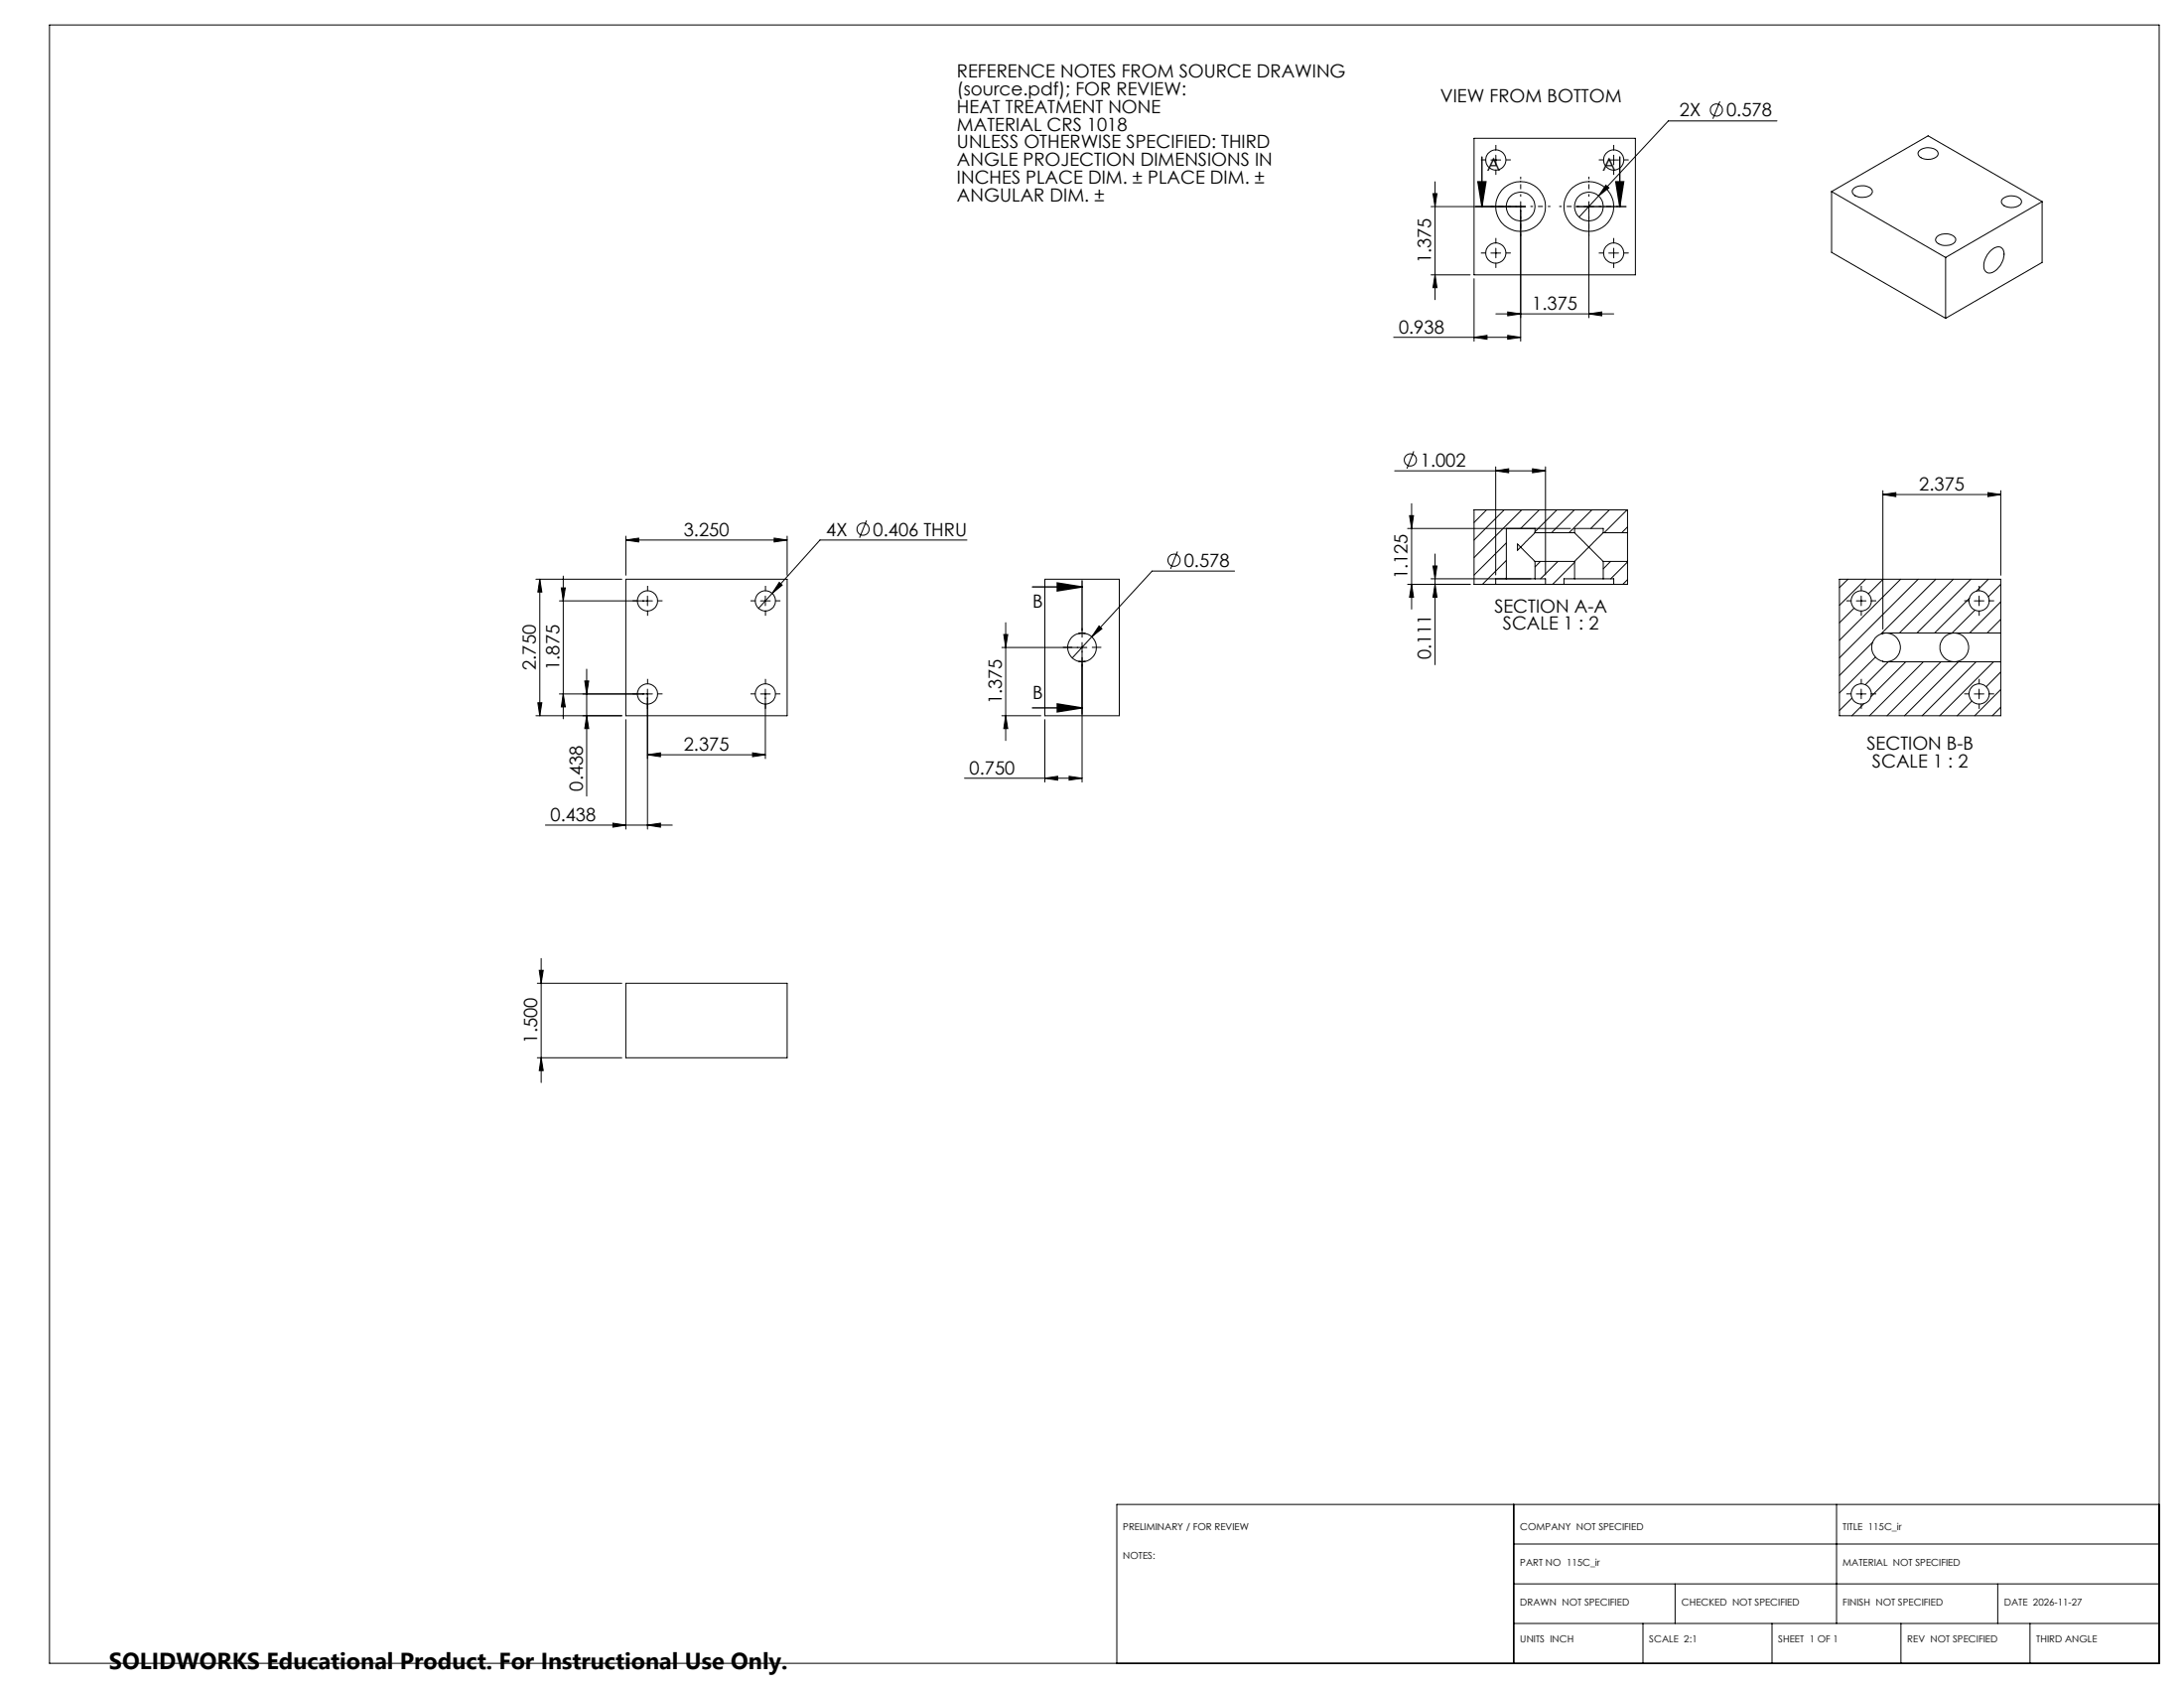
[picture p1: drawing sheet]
<svg xmlns="http://www.w3.org/2000/svg" width="559mm" height="432mm" viewBox="0 0 559 432" stroke-linecap="round" stroke-linejoin="round" font-family="sans-serif">
<g fill="none" stroke="#000" stroke-width=".25">
<path d="M12.7 6.4h539.7v419.1h-539.7zM377.2 35.4h41.2v34.9h-41.2zM382.7 39.7v2.5M412.9 39.7v2.5M440.1 25.9l-1.8 4.5M454.7 30.9h-27.8l-17.9 19.2M491 38.6a3.5 3.5 0 0 1 4.8 .3 1.48 1.48 0 0 1-1.6 1.8h-.6a2.23 2.23 0 0 1-2.9-1.6zM366.1 52.8h24.2M366.6 49.5h1.1l-.5 3.3zM367.2 46.5v30.2M381.5 40.9h2.5M389.1 51.6v35.7"/>
<path d="M405.3 52.8h2.5M406.5 51.6v29.7M409 50.1l-5 5.4M410.9 47.4l.8 .6-2.7 2.1zM411.6 40.9h2.5M468.6 49l29.2 16.9M468.6 49l24.7-14.3 29.2 16.9M468.6 49v15.6l29.2 16.8M474.3 48.2a3.5 3.5 0 0 1 4.7 .4 1.52 1.52 0 0 1-1.6 1.8 3.1 3.1 0 0 1-3.4-1.2v-.5zM512.3 50.9a3.5 3.5 0 0 1 4.8 .3 1.48 1.48 0 0 1-1.6 1.8l-.3 .1a2.61 2.61 0 0 1-3.1-1.5zM522.5 51.6l-24.7 14.3M522.5 51.6v15.5l-24.7 14.3"/>
<path d="M366.1 70.3h10.1M367.2 70.3l.5 3.3h-1.1zM377.2 71.3v16M381.5 64.7h2.5M382.7 63.5v2.5M385.8 79.8l3.3 .5-3.3 .5zM411.6 64.7h2.5M412.9 63.5v2.5M495.5 60.6a3.4 3.4 0 0 1 4.9 .5 1.76 1.76 0 0 1-2 1.7 2.67 2.67 0 0 1-3.2-1.5zM497.8 65.9v15.5M509.4 64.1a1.99 1.99 0 0 1 3-.4 4.8 4.8 0 0 1-2 5.6 1.68 1.68 0 0 1-2.1 .4 1.68 1.68 0 0 1-.7-2l.2-1.1a6 6 0 0 1 1.6-2.5zM356.6 86.3h32.5"/>
<path d="M377.2 86.3l3.3-.5v1zM382.7 80.3h30.2M385.8 85.8l3.3 .5-3.3 .5zM406.5 80.3l3.3-.5v1zM361.7 115.4l-1.7 4.5M382.7 119.4v27.7M392.1 119.9l3.3 .5-3.3 .5zM395.4 119.4v27.7M160.1 138.1l3.3-.4v.9zM160.1 137.2v9.9M160.1 138.1h41.3M198.1 137.7l3.3 .4-3.3 .5z"/>
<path d="M201.4 137.2v9.9M221.7 133.1l-1.8 4.5M247.4 138.1h-37.6l-12.2 13.7M356.8 120.4h38.6M360.2 135.2h41.6M360.6 131.9h1.1l-.5 3.3zM361.2 128.8v27M380.4 130.4l-3.2 3.3M382.7 120.4l3.3-.5v1zM384.9 130.4l-7.7 7.7M385.4 135.2v12.9h7.3M385.4 138.9l-8.2 8.2"/>
<path d="M388.3 139.2l.8 .7-.8 .9zM389.1 139.9l3.6 3.7M389.4 130.4l-12.2 12.2M392.7 136.3l-3.6 3.6M392.7 136.3h10.2M392.7 135.2v1.1M393.8 130.4l-4.7 4.8M398.4 130.4l-5.7 5.6M402.8 130.4l-5.8 5.9M402.9 136.3l3.6 3.6M402.9 136.3v-1.1h7.3v1.1M406.5 139.9l-3.6 3.7"/>
<path d="M406.5 139.9l3.7 3.7M407.3 130.4l-5.8 5.9M410.2 136.3l-3.7 3.6M410.2 136.3h6.2M411.8 130.4l-4.8 4.8M416.3 130.4l-5.8 5.9M416.4 136.3v7.3M416.4 136.3v-5.9h-39.2v19.1h5.5M416.4 134.8l-1.5 1.5M481.8 126.5l3.3-.5v1zM481.8 125.5v35.4M481.8 126.5h30.1"/>
<path d="M508.6 126l3.3 .5-3.3 .5zM511.9 125.5v21.6M137.1 148.2h22M138.1 148.2l.5 3.2h-1zM138.1 148.2v34.9M143.1 153.7h23.8M143.6 150.4h1l-.5 3.3zM144.1 147.4v36.5M160.1 148.2h41.3v34.9h-41.3zM165.7 152.5v2.4M194.6 153.7h2.5M195.8 152.5v2.4"/>
<path d="M197.6 151.8l-3.5 3.8M199.4 149l.7 .7-2.5 2.1zM257.3 159.3v30.1M267.3 148.2h19.1v34.9h-19.1zM301.3 141.1l-1.8 4.4M315.9 146.1h-21.1l-15.5 16.8M360.2 149.5h16M361.2 149.5l.5 3.3h-1.1zM366.1 148.1h25.6M366.6 144.8h1.1l-.5 3.3zM367.2 149.5l.5 3.3h-1.1zM367.2 141.7v28.3"/>
<path d="M382.7 149.5h12.7M382.7 148.1v1.4M385.4 143.4l-6.1 6.1M385.4 147.8l-.2 .3M392.7 143.6v4.5M392.7 148.1h2.7v1.4M392.7 143.6h10.2M394.1 143.6l-1.4 1.4M395.4 149.5h4.8M398.6 143.6l-4.4 4.5M400.2 149.5h12.7M402.9 148.1h7.3"/>
<path d="M402.9 143.9l-5.6 5.6M402.9 143.6v4.5M402.9 148.1h-2.7v1.4M410.2 143.6v4.5M410.2 148.1h2.7v1.4M410.2 143.6h6.2M412.1 143.6l-1.9 1.9M416.4 143.8l-4.3 4.3M416.4 148.3l-1.2 1.2M416.4 143.6v5.9h-3.5M472.8 148.2l-2.2 2.1M474.4 155.5l-3.8 3.8"/>
<path d="M475 153.7h2.4M476.2 152.5v2.4M477.3 148.2l-6.7 6.6M481.8 148.2l-3.8 3.7M486.3 148.2l-15.7 15.6M490.8 148.2l-20.2 20.1M495.3 148.2l-14 14M499.8 148.2l-13.8 13.7M503.9 153l-8.9 8.9M504.3 148.2l-13.8 13.7M505.1 153.7h2.5M505.3 156.1l-5.8 5.8"/>
<path d="M506.4 152.5v2.4M508.7 148.2l-3 3M511.9 149.5l-3.2 3.1M511.9 154l-8 7.9M511.9 158.4l-3.5 3.5M137.6 179.8h1l-.5 3.3zM143.1 177.5h23.8M144.1 177.5l.5 3.3h-1zM149.6 174.2h1l-.5 3.3zM150.1 171.2v32.5M165.7 176.3v35.8M194.6 177.5h2.5"/>
<path d="M195.8 176.3v17.8M256.3 165.6h21.8M256.8 162.3h1l-.5 3.3zM276 162h1.6M276 169.2h1.6M276.9 164.4v35.7M279.3 162.9l-4.9 5.4M281.2 160.1l.7 .7-2.6 2.1zM473.9 178.6l-3.3 3.2M475 177.5h2.4M476.2 176.3v2.5M479.1 164.3l-8.5 8.5"/>
<path d="M479.8 168.1l-9.2 9.2M481.8 162a3.7 3.7 0 0 0-2.9 3.6 3.7 3.7 0 0 0 2.9 3.6M481.8 162a3.7 3.7 0 0 1 4.4 3.6 3.7 3.7 0 0 1-4.4 3.6M481.8 169.2l30.1 .1M483.1 169.3l-5.8 5.9M487.6 169.3l-8.9 8.9M492.1 169.3l-13.8 13.8M496.6 169.3l-13.8 13.8M501.1 169.3l-13.8 13.8M504.5 179.3l-3.7 3.8M505.1 177.5h2.5M505.6 169.3l-13.8 13.8"/>
<path d="M506.4 176.3v2.5M510.1 169.3l-13.8 13.8M511.9 161.9v7.4M511.9 161.9v-13.7h-41.3v34.9h41.3v-13.8M511.9 171.9l-3.7 3.8M511.9 176.4l-6.7 6.7M511.9 161.9l-30.1 .1M137.1 183.1h22M150.1 183.1l.5 3.3h-1zM160.1 184.1v28M165.7 193.1l3.3-.5v1zM165.7 193.1h30.1"/>
<path d="M192.5 192.6l3.3 .5-3.3 .5zM246.8 199.1h30.1M256.3 183.1h10M257.3 183.1l.5 3.3h-1zM267.3 199.1l3.3-.5v1zM267.3 184.1v16M273.5 198.6l3.4 .5-3.4 .5zM476.9 180l-3.1 3.1M511.9 180.9l-2.1 2.2M139.6 211.1h32.4M156.8 210.6l3.3 .5-3.3 .5zM165.7 211.1l3.3-.5v1z"/>
<path d="M137.5 251.5h21.6M138 248.2h1l-.5 3.3zM138.5 245.2v31.7M160.1 251.5h41.3v19.1h-41.3zM137.5 270.6h21.6M138.5 270.6l.5 3.3h-1zM387.3 384.8v40.7M387.3 395h165.1M469.9 384.8v30.5M552.4 384.8h-266.6v40.7M387.3 415.3h165.1M387.3 405.2h165.1"/>
<path d="M420.4 415.3v10.2M428.6 405.2v10.1M453.4 415.3v10.2M486.4 415.3v10.2M511.1 405.2v10.1M519.4 415.3v10.2"/>
<circle cx="439.2" cy="28.1" r="1.55"/>
<circle cx="382.7" cy="40.9" r="2.58"/>
<circle cx="389.1" cy="52.8" r="6.4"/>
<circle cx="389.1" cy="52.8" r="3.7"/>
<circle cx="406.5" cy="52.8" r="6.4"/>
<circle cx="406.5" cy="52.8" r="3.7"/>
<circle cx="412.9" cy="40.9" r="2.58"/>
<circle cx="382.7" cy="64.7" r="2.58"/>
<circle cx="412.9" cy="64.7" r="2.58"/>
<circle cx="360.9" cy="117.6" r="1.55"/>
<circle cx="220.8" cy="135.4" r="1.56"/>
<circle cx="165.7" cy="153.7" r="2.58"/>
<circle cx="195.8" cy="153.7" r="2.58"/>
<circle cx="300.4" cy="143.3" r="1.56"/>
<circle cx="476.2" cy="153.7" r="2.58"/>
<circle cx="506.4" cy="153.7" r="2.58"/>
<circle cx="165.7" cy="177.5" r="2.58"/>
<circle cx="195.8" cy="177.5" r="2.58"/>
<circle cx="276.9" cy="165.6" r="3.7"/>
<circle cx="476.2" cy="177.5" r="2.58"/>
<circle cx="500" cy="165.6" r="3.7"/>
<circle cx="506.4" cy="177.5" r="2.58"/>
</g>
<path d="M377.6 52.8h12.7M378.1 46.5h2.1l-1 6.3zM379.2 40.1v12.7M403.3 52.8h12.7M413.4 46.5h2l-1 6.3zM414.4 40.1v12.7M264.2 150.1h12.7M270.5 149.1l6.4 1-6.4 1.1zM276.9 148.6v12.7M276.9 170v12.7M264.2 181.1h12.7M270.5 180.1l6.4 1-6.4 1z" fill="none" stroke="#000" stroke-width=".35"/>
<g fill="none" stroke="#000" stroke-width=".25" stroke-dasharray="15.2 1.3 1.3 1.3" stroke-linecap="butt">
<path d="M382.7 38.4v-1.3M412.9 38.4v-1.3M380.2 40.9h-1.3M382.7 43.4v1.3M385.2 40.9h1.4M410.4 40.9h-1.3M412.9 43.4v1.3M415.4 40.9h1.3M380.2 64.7h-1.3M382.7 62.2v-1.3M382.7 67.2v1.3M385.2 64.7h1.4"/>
<path d="M410.4 64.7h-1.3M412.9 62.2v-1.3M412.9 67.2v1.3M415.4 64.7h1.3M163.2 153.7h-1.3M165.7 151.2v-1.3M165.7 156.2v1.3M168.2 153.7h1.3M193.4 153.7h-1.4M195.9 151.2v-1.3M195.9 156.2v1.3M198.4 153.7h1.3"/>
<path d="M473.7 153.7h-1.3M476.2 151.2v-1.3M476.2 156.2v1.3M478.7 153.7h1.4M503.9 153.7h-1.3M506.4 151.2v-1.3M506.4 156.2v1.3M508.9 153.7h1.3M163.2 177.5h-1.3M165.7 175v-1.3M168.2 177.5h1.3M193.4 177.5h-1.4"/>
<path d="M195.9 175v-1.3M198.4 177.5h1.3M274.4 165.6h-2.4M276.9 163.1v-2.4M276.9 168.1v2.4M279.4 165.6h2.4M473.7 177.5h-1.3M476.2 175v-1.3M478.7 177.5h1.4M503.9 177.5h-1.3M506.4 175v-1.3M508.9 177.5h1.3"/>
<path d="M165.7 180v1.3M195.9 180v1.3M476.2 180v1.3M506.4 180v1.3"/>
</g>
<path d="M386.6 52.8h-5.1M389.1 50.3v-5.1M389.1 55.3v5.1M391.6 52.8h5.1M404 52.8h-5.1M406.5 50.3v-5.1M406.5 55.3v5.1M409 52.8h5.2" fill="none" stroke="#000" stroke-width=".25" stroke-dasharray="15.2 1.3 1.3 1.3" stroke-dashoffset="14.6" stroke-linecap="butt"/>
<g fill="#000">
<path d="M378.1 46.5h2.1l-1 6.3zM413.4 46.5h2l-1 6.3z"/>
<path d="M160.1 138.1l3.3-.4v.9zM198.1 137.7l3.3 .4-3.3 .5zM199.4 149l-1.8 2.8 2.5-2.1zM165.7 193.1l3.3-.5v1zM192.5 192.6l3.3 .5-3.3 .5zM281.2 160.1l-1.9 2.8 2.6-2.1zM410.9 47.4l-1.9 2.7 2.7-2.1zM385.8 79.8l3.3 .5-3.3 .5zM406.5 80.3l3.3-.5v1zM382.7 120.4l3.3-.5v1zM392.1 119.9l3.3 .5-3.3 .5z"/>
<path d="M508.6 126l3.3 .5-3.3 .5zM481.8 126.5l3.3-.5v1z"/>
<path d="M149.6 174.2h1l-.5 3.3zM150.1 183.1l.5 3.3h-1zM366.6 49.5h1.1l-.5 3.3zM367.2 70.3l.5 3.3h-1.1z"/>
<path d="M256.8 162.3h1l-.5 3.3zM257.3 183.1l.5 3.3h-1z"/>
<path d="M137.6 179.8h1l-.5 3.3zM138.1 148.2l.5 3.2h-1zM144.1 177.5l.5 3.3h-1zM143.6 150.4h1l-.5 3.3zM138.5 270.6l.5 3.3h-1zM138 248.2h1l-.5 3.3zM367.2 149.5l.5 3.3h-1.1zM366.6 144.8h1.1l-.5 3.3zM361.2 149.5l.5 3.3h-1.1zM360.6 131.9h1.1l-.5 3.3z"/>
<path d="M273.5 198.6l3.4 .5-3.4 .5zM267.3 199.1l3.3-.5v1z"/>
<path d="M270.5 180.1l6.4 1-6.4 1zM270.5 149.1l6.4 1-6.4 1.1z"/>
<path d="M165.7 211.1l3.3-.5v1zM156.8 210.6l3.3 .5-3.3 .5zM385.8 85.8l3.3 .5-3.3 .5zM377.2 86.3l3.3-.5v1z"/>
</g>
<text font-size="5.9" x="27.9" y="427">SOLIDWORKS Educational Product. For Instructional Use Only.</text>
<g font-size="4.7">
<text x="244.8" y="19.9">REFERENCE NOTES FROM SOURCE DRAWING</text>
<text x="244.8" y="24.4">(source.pdf); FOR REVIEW:</text>
<text x="244.8" y="28.9">HEAT TREATMENT NONE</text>
<text x="368.5" y="26.2">VIEW FROM BOTTOM</text>
<text x="429.7" y="29.8">2X</text>
<text x="441.7" y="29.8">0.578</text>
<text x="244.8" y="33.4">MATERIAL CRS 1018</text>
<text x="244.8" y="38">UNLESS OTHERWISE SPECIFIED: THIRD</text>
<text x="244.8" y="42.5">ANGLE PROJECTION DIMENSIONS IN</text>
<text x="244.8" y="47">INCHES PLACE DIM. ± PLACE DIM. ±</text>
<text x="380.4" y="43.6">A</text>
<text x="410" y="43.6">A</text>
<text x="244.8" y="51.5">ANGULAR DIM. ±</text>
<text x="366.2" y="67.4" transform="rotate(-90 366.2 67.4)">1.375</text>
<text x="392" y="79.3">1.375</text>
<text x="357.9" y="85.3">0.938</text>
<text x="363.4" y="119.3">1.002</text>
<text x="491.1" y="125.5">2.375</text>
<text x="175" y="137.1">3.250</text>
<text x="211.4" y="137.1">4X</text>
<text x="223.4" y="137.1">0.406 THRU</text>
<text x="303" y="145">0.578</text>
<text x="360.2" y="148.1" transform="rotate(-90 360.2 148.1)">1.125</text>
<text x="264.2" y="155.5">B</text>
<text x="382.4" y="156.6">SECTION A-A</text>
<text x="384.5" y="161.2">SCALE 1 : 2</text>
<text x="137.1" y="171.4" transform="rotate(-90 137.1 171.4)">2.750</text>
<text x="143.1" y="171.4" transform="rotate(-90 143.1 171.4)">1.875</text>
<text x="366.2" y="168.7" transform="rotate(-90 366.2 168.7)">0.111</text>
<text x="264.2" y="178.9">B</text>
<text x="256.3" y="180.1" transform="rotate(-90 256.3 180.1)">1.375</text>
<text x="477.6" y="191.8">SECTION B-B</text>
<text x="175" y="192">2.375</text>
<text x="479" y="196.3">SCALE 1 : 2</text>
<text x="149.1" y="202.3" transform="rotate(-90 149.1 202.3)">0.438</text>
<text x="248.1" y="198">0.750</text>
<text x="140.9" y="210">0.438</text>
<text x="137.5" y="266.8" transform="rotate(-90 137.5 266.8)">1.500</text>
</g>
<g font-size="2.5">
<text x="287.3" y="391.4">PRELIMINARY / FOR REVIEW</text>
<text x="388.9" y="391.4">COMPANY NOT SPECIFIED</text>
<text x="471.5" y="391.4">TITLE 115C_ir</text>
<text x="287.3" y="398.7">NOTES:</text>
<text x="388.9" y="400.6">PART NO 115C_ir</text>
<text x="471.5" y="400.6">MATERIAL NOT SPECIFIED</text>
<text x="388.9" y="410.8">DRAWN NOT SPECIFIED</text>
<text x="430.2" y="410.8">CHECKED NOT SPECIFIED</text>
<text x="471.5" y="410.8">FINISH NOT SPECIFIED</text>
<text x="512.8" y="410.8">DATE 2026-11-27</text>
<text x="388.9" y="420.1">UNITS INCH</text>
<text x="422" y="420.1">SCALE 2:1</text>
<text x="455" y="420.1">SHEET 1 OF 1</text>
<text x="488" y="420.1">REV NOT SPECIFIED</text>
<text x="521" y="420.1">THIRD ANGLE</text>
</g>
</svg>
